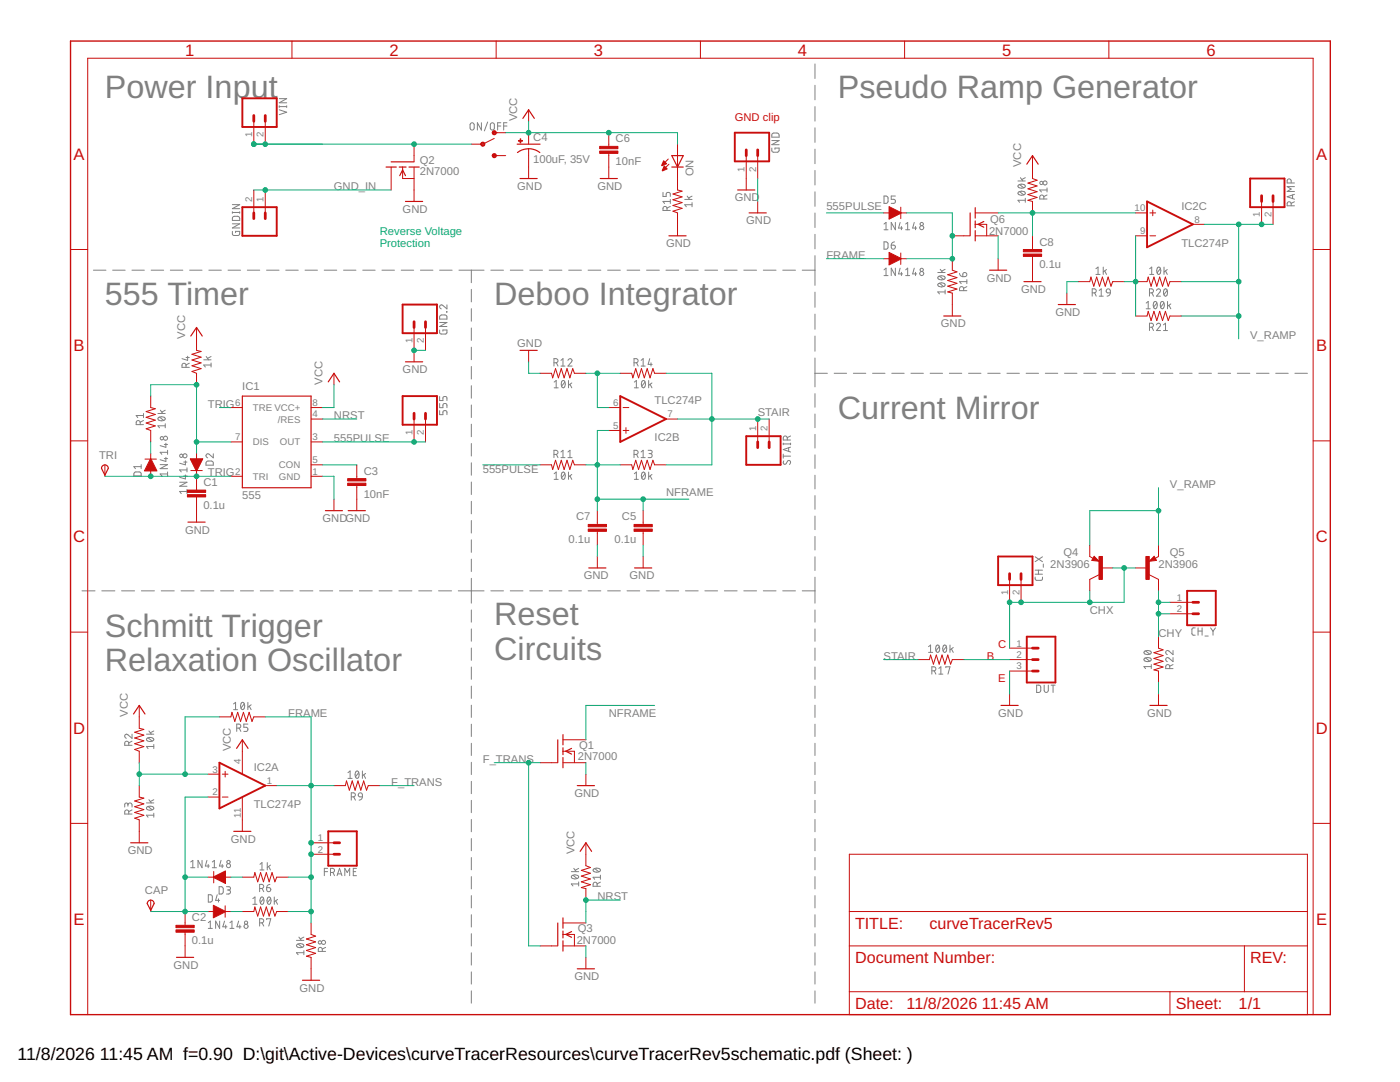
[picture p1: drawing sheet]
<svg xmlns="http://www.w3.org/2000/svg" width="279mm" height="216mm" viewBox="0 0 279 216" stroke-linecap="round" stroke-linejoin="round" font-family="sans-serif">
<g fill="none" stroke="#808080" stroke-width=".2">
<path d="M55.7 19.7h1.5l-1.5 .8h1.5M162.6 12.8v2.9M162.6 17v2.9M55.7 21.9l1.5 .5-1.5 .5M55.7 21.3h1.5M55.7 21.1v.3M57.2 21.1v.3M93.9 24.6l.3-.1 .3 .1 .1 .9a.41 .41 0 0 1-.4 .5 .41 .41 0 0 1-.4-.5zM96.1 24.5v1.5l-.8-1.5v1.5M97.3 24.3l-.6 1.8M98 24.6l.3-.1 .3 .1 .1 .9a.4 .4 0 0 1-.4 .5 .4 .4 0 0 1-.4-.5zM99.3 25.1h.6"/>
<path d="M99.9 24.5h-.6v1.5M100.5 25.1h.7M101.2 24.5h-.7v1.5M132.3 38.4v.8h.6v-.5a.42 .42 0 0 1 .5-.3 .42 .42 0 0 1 .4 .3v.5M133.8 39.8v.8M136.7 39.8h1.4M137.1 39.1l.5 .7M138.1 39.1l-.7 .4M154 29.5l.1 .7 .2 .2 1.1-.1 .1-.8h-.8v.3M154 28h1.5l-1.5 .9h1.5M154.1 26.7l.3-.2 .8 .1 .2 .2 .1 .6h-1.5zM162.6 21.3v2.9"/>
<path d="M162.6 25.5v2.9M162.6 29.8v2.9M162.6 34v2.9M162.6 38.3v2.9M176.4 39.1l.6 .1 .2 .2v.9l-.2 .3h-.6zM178.7 39.1h-.8v.7h.5a.41 .41 0 0 1 .3 .4 .41 .41 0 0 1-.3 .4h-.5M203.2 36.1h1.4M203.3 38.3a.91 .91 0 0 1 1.3 .3 .86 .86 0 0 1-1.4 0zM203.3 36.9a.89 .89 0 0 1 1.3 .2 .86 .86 0 0 1-1.4 0zM203.5 38.2l.8 .7M203.5 36.8l.8 .7M203.6 35.5l.5 .6"/>
<path d="M204.6 40h-1.4l.3 .4M204.6 39.6v.8M204.6 35.5l-.7 .3M208.3 39.7v-.4a.41 .41 0 0 0-.4-.4 .41 .41 0 0 0-.4 .4v.4h1.5M209 38.9l-.7 .3M209 37.9h-1.5l.3 .4M209 37.5v.8M257.7 36.5v-.4a.4 .4 0 0 0-.4-.4 .4 .4 0 0 0-.4 .4v.4h1.4M258 38.9v.7M258.3 38.8l-1.4 .5 1.4 .5M258.3 37.2h-1.4l.8 .5-.8 .5h1.4M18.6 53.9h2.5"/>
<path d="M22.5 53.9h2.5M26.3 53.9h2.5M30.2 53.9h2.5M34 53.9h2.5M37.8 53.9h2.5M41.7 53.9h2.5M45.5 53.9h2.5M46.4 46.2v.6l.2 .1 .9 .1 .3-.2v-.6h-.8v.2M46.4 44.7h1.4l-1.4 .8h1.4M46.4 42.2v.4M46.4 42.4h1.4M46.4 40.8h1.4l-1.4 .8h1.4"/>
<path d="M46.5 43.3l.3-.1h.8l.2 .2v.6h-1.4zM47.8 42.2v.4M49.4 53.9h2.4M53.2 53.9h2.5M57 53.9h2.5M60.9 53.9h2.5M64.7 53.9h2.5M68.6 53.9h2.4M72.4 53.9h2.5M76.2 53.9h2.5M80.1 53.9h2.4M83.9 53.9h2.5"/>
<path d="M87.7 53.9h2.5M91.6 53.9h5M94.1 53.9v2.5M94.1 57.7v2.5M98 53.9h2.5M101.8 53.9h2.6M105.7 53.9h2.6M109.6 53.9h2.5M113.5 53.9h2.5M117.4 53.9h2.5M121.3 53.9h2.5M125.1 53.9h2.6"/>
<path d="M129 53.9h2.6M132.9 53.9h2.5M133.1 42v-.4a.4 .4 0 0 0-.4-.4 .4 .4 0 0 0-.4 .4v.4h1.5M133.8 41.2l-.7 .3M133.8 40.2h-1.5l.3 .4M136.8 53.9h2.5M138.1 40.9h-1.4l.3 .4M138.1 40.4v.9M140.7 53.9h2.5M144.6 53.9h2.5M148.4 53.9h2.6M152.3 53.9h2.6"/>
<path d="M156.2 53.9h2.5M160.1 53.9h2.5M162.6 42.5v2.9M162.6 46.8v2.9M162.6 51v5.9M162.6 58.3v3M176.4 48.3h.6l.2 .2v1l-.2 .2h-.6zM176.4 44.7l.4-.3v1.4M176.4 53.8l.4-.3v1.5M176.4 45.8h.8M176.4 55h.8M177.9 48.9h.5a.41 .41 0 0 1 .3 .5 .41 .41 0 0 1-.5 .3 .41 .41 0 0 1-.3-.4z"/>
<path d="M178.5 48.3l-.4 .1-.2 .5M178.7 44.4v1.4l-.8-1.4v1.4M178.7 53.5v1.5l-.8-1.5v1.5M179.6 44.4l-.3 1.1h.8M179.6 53.5l-.3 1.2h.8M179.9 45.2v.6M179.9 54.3v.7M180.7 45.8h.8M180.7 44.7l.4-.3v1.4M180.7 53.8l.4-.3v1.5M180.7 55h.8M182.5 44.4l-.4 1.1h.8"/>
<path d="M182.5 53.5l-.4 1.2h.8M182.7 45.2v.6M182.7 54.3v.7M187.2 54.4h1.4M187.3 56.6a.92 .92 0 0 1 1.3 .2 .84 .84 0 0 1-1.4 0zM187.3 55.2a.9 .9 0 0 1 1.3 .2 .86 .86 0 0 1-1.4 0zM187.5 56.5l.8 .7M187.5 55.1l.8 .7M187.6 53.7l.5 .7M188.6 58.3h-1.4l.3 .4M188.6 57.8v.9M188.6 53.7l-.7 .4"/>
<path d="M191.5 54.5l.1 .4 .6 .3M192.3 54.5a.42 .42 0 0 1 .6 .1 .42 .42 0 0 1-.3 .6h-.4zM192.3 58v-.4a.41 .41 0 0 0-.4-.4 .41 .41 0 0 0-.4 .4v.4h1.5M193 57.2l-.7 .3M193 56.2h-1.5l.3 .4M193 55.8v.8M218 58.4h.4a.4 .4 0 0 0 .4-.4 .4 .4 0 0 0-.4-.4h-.4v1.5M218.5 58.4l.3 .7M218.7 53.6l.4-.3v1.5M218.7 54.8h.8M219.4 58l.4-.4v1.5M219.4 59.1h.8"/>
<path d="M220.2 53.3v1.5M220.5 54.1l.3 .7M220.8 53.8l-.6 .5M220.9 57.7l.3-.1 .3 .1 .1 .7h-.7l-.1-.4zM221.6 58.4l-.3 .6-.4 .1M229.4 58.4h.4a.4 .4 0 0 0 .4-.4 .4 .4 0 0 0-.4-.4h-.4v1.5M229.4 54.8h.9M229.4 53.6l.4-.3v1.5M229.9 58.4l.3 .7M230.8 58a.4 .4 0 0 1 .6-.3 .4 .4 0 0 1 .1 .6l-.7 .8h.8M231 53.4l.3-.1a.86 .86 0 0 1 0 1.5 .93 .93 0 0 1-.3-1.4zM231.6 53.6l-.7 .8"/>
<path d="M232.3 53.3v1.5M232.4 57.7l.2-.1a.86 .86 0 0 1 0 1.5 .91 .91 0 0 1-.2-1.4zM232.6 54.1l.4 .7M232.9 58l-.6 .8M233 53.8l-.7 .5M257.7 41.1v-.4a.4 .4 0 0 0-.4-.4 .4 .4 0 0 0-.4 .4v.4h1.4M258.3 40.3l-.6 .3M37.1 73.3v-.4a.4 .4 0 0 0-.4-.4 .4 .4 0 0 0-.4 .4v.4h1.5M37.1 71.3h.7M37.4 71.1v.8l-1.1-.3M37.8 72.5l-.7 .3M40.7 71.8h1.4"/>
<path d="M41.1 71.1l.5 .7M42.1 72.8h-1.4l.3 .4M42.1 72.4v.8M42.1 71.1l-.7 .4M87.7 79.1v.8h.7v-.5a.41 .41 0 0 1 .4-.3 .41 .41 0 0 1 .4 .3v.5M87.7 65.8l.1 .7 .1 .1 1 .1 .3-.2v-.7h-.8v.3M87.7 64.3h1.5l-1.5 .9h1.5M87.9 63l.2-.2 .8 .1 .3 .2v.6h-1.5zM89.1 62.2l.1 .1zM89.2 60.8v.8l-.8-.6a.4 .4 0 0 0-.6 .1 .4 .4 0 0 0 .3 .5M94.1 61.6v2.5M94.1 65.4v2.5"/>
<path d="M94.1 69.3v2.5M94.1 73.1v2.5M94.1 77v2.5M110.6 72.4h.4a.41 .41 0 0 0 .4-.4 .41 .41 0 0 0-.4-.4h-.4v1.4M110.6 76.2l.4-.3v1.5M110.6 77.4h.8M111 72.4l.4 .6M112 71.9l.4-.3v1.4M112 73h.8M112.2 76l.2-.1a.86 .86 0 0 1 0 1.5 .93 .93 0 0 1-.2-1.4zM112.7 76.2l-.6 .8M113.3 71.9a.4 .4 0 0 1 .6-.3 .4 .4 0 0 1 .1 .6l-.7 .8h.9"/>
<path d="M113.5 75.9v1.5M113.7 76.7l.4 .7M114.1 76.4l-.6 .5M126.5 72.4h.5a.41 .41 0 0 0 .4-.4 .41 .41 0 0 0-.4-.4h-.5v1.4M126.6 76.2l.4-.3v1.5M126.6 77.4h.8M127 72.4l.4 .6M128 71.9l.4-.3v1.4M128 73h.8M128.2 76l.2-.1a.86 .86 0 0 1 0 1.5 .93 .93 0 0 1-.2-1.4zM128.7 76.2l-.6 .8M129.5 75.9v1.5"/>
<path d="M129.7 71.6l-.4 1.1h.9M129.8 76.7l.3 .7M129.9 72.4v.6M130.1 76.4l-.6 .5M162.6 62.7v3M162.6 67.1v3M162.6 71.4v5.8M162.6 78.5v2.8M162.6 74.5h2.5M166.5 74.5h2.5M170.3 74.5h2.5M174.1 74.5h2.5"/>
<path d="M178 74.5h2.4M181.8 74.5h2.5M185.6 74.5h2.5M189.5 74.5h2.4M193.3 74.5h2.5M197.1 74.5h2.5M201 74.5h2.4M204.8 74.5h2.5M208.6 74.5h2.5M212.4 74.5h2.5M216.3 74.5h2.5M220.1 74.5h2.5"/>
<path d="M223.9 74.5h2.5M227.8 74.5h2.5M228.7 60.5l.5-.3v1.4M228.7 61.6h.9M229.4 65.3h.4a.4 .4 0 0 0 .4-.4 .4 .4 0 0 0-.4-.4h-.4v1.5M229.9 65.3l.3 .7M230.3 60.2h.2a.84 .84 0 0 1 0 1.4 .95 .95 0 0 1-.2-1.4zM230.8 64.8a.39 .39 0 0 1 .6-.3 .39 .39 0 0 1 .1 .6l-.7 .9h.8M230.9 60.5l-.7 .8M231.6 74.5h2.5M231.7 60.2h.3a.86 .86 0 0 1 0 1.4 .93 .93 0 0 1-.3-1.4zM232.2 66h.8"/>
<path d="M232.2 64.8l.4-.3v1.5M232.3 60.5l-.7 .8M233 60.2v1.4M233.3 60.9l.4 .7M233.7 60.6l-.7 .5M235.4 74.5h2.5M239.3 74.5h2.5M243.1 74.5h2.5M246.9 74.5h2.5M250.8 74.5h2.5M254.6 74.5h2.5M258.4 74.5h2.5"/>
<path d="M26.8 94.3l1.1-.1 .3 .2v.6h-1.5zM28 84.7v-.4a.4 .4 0 0 0-.4-.4 .4 .4 0 0 0-.4 .4v.4h1.4M28.2 92.7v.8M28.2 93.1h-1.5l.3 .4M28.6 83.9l-.6 .3M28.6 82.9h-1.4l.3 .4M28.6 82.5v.8M31.5 82.5h1.5M31.6 83.3a.93 .93 0 0 1 1.4 .3 .86 .86 0 0 1-1.5 0zM31.8 83.2l.9 .7M32 92.7h1.4l-1.4 .8h1.4M32 81.9l.5 .6"/>
<path d="M32.8 91.5h.6M32.8 88.7h.6M33 85h-1.5l.3 .4M33 84.6v.8M33 81.9l-.7 .3M33.1 91.2v.9l-1.1-.4M33.1 88.4v.9l-1.1-.4M33.4 94.6h-1.4l.3 .4M33.4 89.9v.8M33.4 94.2v.8M33.4 90.3h-1.4l.3 .4M35.9 96.2h1.4l-1.4 .8h1.4"/>
<path d="M36.7 95h.6M36.7 92.2h.6M37 94.8v.8l-1.1-.4M37 91.9v.9l-1.1-.4M37.3 98.1h-1.4l.3 .4M37.3 93.3v.9M37.3 97.7v.8M37.3 93.8h-1.4l.3 .4M41.2 92.1l.3-.1h.8l.2 .2 .1 .6h-1.5zM42.6 90.6v.8l-.8-.7a.4 .4 0 0 0-.7 .1 .4 .4 0 0 0 .3 .6M87.7 81.9v.8h.7v-.4a.41 .41 0 0 1 .4-.4 .41 .41 0 0 1 .4 .4v.4M87.7 80.5v.8h.7v-.4a.41 .41 0 0 1 .4-.4 .41 .41 0 0 1 .4 .4v.4"/>
<path d="M94.1 80.8v2.5M94.1 84.6v2.5M94.1 88.5v2.5M94.1 92.4v2.4M94.1 96.2v2.5M110.6 90.7h.4a.41 .41 0 0 0 .4-.4 .41 .41 0 0 0-.4-.4h-.4v1.4M110.6 94.5l.4-.3v1.5M110.6 95.7h.8M111 90.7l.4 .6M112 90.2l.4-.3v1.4M112 91.3h.8M112.2 94.3l.2-.1a.86 .86 0 0 1 0 1.5 .9 .9 0 0 1-.2-1.4z"/>
<path d="M112.7 94.5l-.6 .8M113.3 91.3h.9M113.3 90.2l.4-.3v1.4M113.5 94.2v1.5M113.7 95l.4 .7M114.1 94.7l-.6 .5M126.5 90.7h.5a.41 .41 0 0 0 .4-.4 .41 .41 0 0 0-.4-.4h-.5v1.4M126.6 95.7h.8M126.6 94.5l.4-.3v1.5M127 90.7l.4 .6M128 91.3h.8M128 90.2l.4-.3v1.4"/>
<path d="M128.2 94.3l.2-.1a.86 .86 0 0 1 0 1.5 .9 .9 0 0 1-.2-1.4zM128.7 94.5l-.6 .8M129.3 89.9h.7l.2 .2-.2 .4h-.5M129.5 94.2v1.5M129.8 90.5a.4 .4 0 0 1 .4 .4 .4 .4 0 0 1-.4 .4h-.5M129.8 95l.3 .7M130.1 94.7l-.6 .5M156.3 91h1.5M156.3 88.4v.4M156.3 90.6v.8M156.3 88.6h1.5M156.4 92a.37 .37 0 0 0-.1 .5 .37 .37 0 0 0 .5 .1l.4-.6a.36 .36 0 0 1 .5 0 .36 .36 0 0 1 0 .5l-.1 .2"/>
<path d="M157.1 87.8v-.4a.4 .4 0 0 0-.4-.4 .4 .4 0 0 0-.4 .4v.4h1.5M157.4 89.3v.8M157.8 89.2l-1.5 .5 1.5 .5M157.8 88.4v.4M157.8 87l-.7 .3M162.6 82.6v2.7M162.6 86.7v2.7M162.6 90.8v2.7M162.6 94.8v2.8M162.6 98.9v2.7M16.4 117.9h2.6M20.3 117.9h2.6"/>
<path d="M24.3 117.9h2.6M28.2 117.9h2.6M32.2 117.9h2.6M36.1 117.9h2.6M40.1 117.9h2.6M44 117.9h2.6M48 117.9h2.6M51.9 117.9h2.6M55.9 117.9h2.6M59.8 117.9h2.6M63.8 117.9h2.6M67.8 117.9h2.6"/>
<path d="M71.7 117.9h2.6M75.6 117.9h2.7M79.6 117.9h2.6M83.6 117.9h2.6M87.5 117.9h2.6M91.5 117.9h5.1M94.1 100v2.5M94.1 103.9v2.5M94.1 107.7v2.5M94.1 111.6v2.4M94.1 115.4v5M98 117.9h2.5"/>
<path d="M101.8 117.9h2.6M105.7 117.9h2.6M109.6 117.9h2.5M113.5 117.9h2.5M117.4 117.9h2.5M121.3 117.9h2.5M125.1 117.9h2.6M129 117.9h2.6M132.9 117.9h2.5M136.8 117.9h2.5M140.7 117.9h2.5M144.6 117.9h2.5"/>
<path d="M148.4 117.9h2.6M152.3 117.9h2.6M156.2 117.9h2.5M160.1 117.9h2.5M162.6 103v2.7M162.6 107v2.7M162.6 111.1v2.7M162.6 115.2v5.2M206.6 115.1v.5l.3 .2h1l.1-.2v-.5M206.6 114.6h1.4M206.6 113.8h1.4M206.6 111.1l1.4 1"/>
<path d="M207.2 113.8v.8M208 111.1l-1.4 1M208.2 112.5v.7M94.1 121.7v2.4M94.1 125.5v2.5M94.1 129.3v2.5M94.1 133.1v2.5M94.1 136.9v2.5M162.6 121.7v2.4M162.6 125.5v2.5M162.6 129.3v2.5M162.6 133.1v2.5"/>
<path d="M162.6 136.9v2.5M185.3 129l.4-.3v1.5M185.3 130.2h.8M186 133.9h.4a.4 .4 0 0 0 .4-.4 .4 .4 0 0 0-.4-.4h-.4v1.4M186.5 133.9l.3 .6M186.9 128.8l.2-.1a.86 .86 0 0 1 0 1.5 .93 .93 0 0 1-.2-1.4zM187.4 133.4l.4-.3v1.4M187.4 134.5h.8M187.5 129l-.7 .8M188.3 128.8l.2-.1a.86 .86 0 0 1 0 1.5 .95 .95 0 0 1-.2-1.4zM188.8 133.2v-.1h.8l-.4 1.4M188.9 129l-.7 .8"/>
<path d="M189.6 128.7v1.5M189.9 129.5l.3 .7M190.2 129.2l-.6 .5M206.9 136.7h.6l.2 .2v.9l-.2 .3-.6 .1zM208.4 136.7v1.1a.41 .41 0 0 0 .4 .4 .41 .41 0 0 0 .4-.4v-1.1M209.8 136.7h.8M210.2 136.7v1.5M228.4 131.4a.93 .93 0 0 1 1.4 .2 .86 .86 0 0 1-1.5 0zM228.4 130a.95 .95 0 0 1 1.4 .2 .84 .84 0 0 1-1.5 0zM228.6 131.3l.8 .6M228.6 129.9l.8 .6M229.8 133h-1.5l.3 .4"/>
<path d="M229.8 132.6v.8M233.4 133.4v-.4a.4 .4 0 0 0-.4-.4 .4 .4 0 0 0-.4 .4v.4h1.5M234.1 131.2v.8l-.8-.7a.4 .4 0 0 0-.6 .1 .4 .4 0 0 0 .3 .6M234.1 129.8v.8l-.8-.7a.41 .41 0 0 0-.6 .1 .41 .41 0 0 0 .3 .6M234.1 132.6l-.7 .3M238.5 125.3h-.4l-.2 .3v.9l.2 .2h.4M239.1 125.3v1.4M239.1 125.9h.8M239.9 125.3v1.4M240.5 126.9h.6M241.6 125.3l.5 .7M242.1 126v.7"/>
<path d="M242.6 125.3l-.5 .7M25.7 148.7v-.4a.4 .4 0 0 0-.4-.4 .4 .4 0 0 0-.4 .4v.4h1.5M26.4 146.5v.8l-.9-.7a.4 .4 0 0 0-.6 .2 .4 .4 0 0 0 .3 .5M26.4 147.9l-.7 .3M29.2 146.5h1.5M29.3 147.3a.91 .91 0 0 1 1.4 .3 .86 .86 0 0 1-1.5 0zM29.5 147.2l.9 .7M29.7 145.9l.5 .6M29.7 159.6l.5 .6M30.7 148.9h-1.5l.3 .5M30.7 148.5v.9M30.7 145.9l-.7 .3"/>
<path d="M30.7 159.6l-.7 .3M46.6 140.5l.4-.4v1.5M46.6 141.6h.8M47.2 145.3h.5a.4 .4 0 0 0 .4-.4 .4 .4 0 0 0-.4-.4h-.5v1.4M47.7 145.3l.4 .6M48.2 140.2l.2-.1a.84 .84 0 0 1 0 1.5 .95 .95 0 0 1-.2-1.4zM48.7 140.5l-.6 .8M49.5 144.5h-.8v.6h.4a.42 .42 0 0 1 .4 .4 .42 .42 0 0 1-.4 .4h-.4M49.5 140.1v1.5M49.7 140.9l.4 .7M50.1 140.6l-.6 .5M69.4 154.2l.5-.4v1.5"/>
<path d="M69.4 155.3h.9M70.1 159h.4a.4 .4 0 0 0 .4-.4 .4 .4 0 0 0-.4-.4h-.4v1.5M70.6 159l.3 .7M71.1 153.9l.2-.1a.88 .88 0 0 1 0 1.5 .91 .91 0 0 1-.2-1.4zM71.6 154.2l-.6 .8M71.6 158.3l.3-.1 .3 .1 .1 .7-.7-.1-.1-.3zM72.3 159l-.2 .5-.4 .2M72.3 153.8v1.5M72.6 154.6l.4 .7M73 154.3l-.7 .5M94.1 140.7v2.5M94.1 144.5v2.5"/>
<path d="M94.1 148.3v2.4M94.1 152.1v2.5M94.1 155.9v2.5M94.1 159.7v2.5M162.6 140.7v2.5M162.6 144.5v2.5M162.6 148.3v2.4M162.6 152.1v2.5M162.6 155.9v2.5M162.6 159.7v2.5M25.5 160.6a.41 .41 0 0 1 .4-.4 .41 .41 0 0 1 .5 .4v.4M25.5 160.9v-.5l-.4-.2-.2 .2v.6"/>
<path d="M25.7 162.4v-.4a.4 .4 0 0 0-.4-.4 .4 .4 0 0 0-.4 .4v.4h1.5M26.4 161.6l-.7 .3M29.2 160.2h1.5M29.3 161a.93 .93 0 0 1 1.4 .3 .86 .86 0 0 1-1.5 0zM29.5 160.9l.9 .7M30.7 162.3v.8M30.7 162.7h-1.5l.3 .4M38.1 172l.4-.3v1.4M38.1 173.1h.8M40.3 171.7v1.4l-.8-1.4v1.4M41.3 171.7l-.3 1.1h.8M41.6 172.5v.6"/>
<path d="M41.6 178.5l.5 .1 .3 .2v.9l-.3 .3h-.5zM42.4 173.1h.8M42.4 172l.4-.3v1.4M43.3 178.5l-.3 1.2h.8M43.6 179.3v.7M43.7 176.9l.6 .1 .2 .2 .1 .8-.3 .4h-.6zM44.1 171.7l-.3 1.1h.8M44.3 172.5v.6M45.2 176.9l.6 .1 .2 .2-.2 .3-.4 .1M45.6 177.6a.4 .4 0 0 1 .4 .4 .4 .4 0 0 1-.4 .4h-.4M50.5 179.3l.4-.3v1.4M51.8 177.3h.4a.41 .41 0 0 0 .4-.4 .41 .41 0 0 0-.4-.4h-.4v1.4"/>
<path d="M51.9 172.5l.4-.4v1.5M51.9 173.6h.8M52.1 179.1l.2-.1a.86 .86 0 0 1 0 1.4 .89 .89 0 0 1-.2-1.3zM52.3 177.3l.3 .6M52.6 179.3l-.6 .8M53.2 177.1h.5a.41 .41 0 0 1 .3 .5 .41 .41 0 0 1-.4 .3 .41 .41 0 0 1-.4-.4zM53.3 172.1v1.5M53.5 179.1l.2-.1a.86 .86 0 0 1 0 1.4 .91 .91 0 0 1-.2-1.3zM53.6 172.9l.4 .7M53.9 176.5l-.4 .1-.3 .5M54 172.6l-.7 .5M54 179.3l-.6 .8"/>
<path d="M54.7 179v1.4M55 179.8l.4 .6M55.4 179.5l-.7 .5M64.7 173.9h.7M65.4 173.3h-.7v1.4M66 174.1h.4a.41 .41 0 0 0 .4-.4 .41 .41 0 0 0-.4-.4h-.4v1.4M66.4 174.1l.4 .6M67.3 174.7l.5-1.4 .4 1.4M67.4 174.4h.7M68.8 174.7v-1.4l.5 .8 .5-.8v1.4M70.5 173.9h.5M71.1 173.3h-.6v1.4h.6"/>
<path d="M94.1 163.5v2.5M94.1 167.3v2.5M94.1 171.1v2.5M94.1 174.9v2.5M94.1 178.7v2.5M114 173.9h1.5M114.1 174.8a.93 .93 0 0 1 1.4 .2 .86 .86 0 0 1-1.5 0zM114.3 174.6l.9 .7M114.5 173.3l.5 .6M115.5 176.4h-1.5l.3 .4M115.5 176v.8M115.5 173.3l-.7 .4"/>
<path d="M118.4 173.5a.94 .94 0 0 1 1.4 .1 .86 .86 0 0 1-1.4 0zM118.7 173.3l.8 .6M119.2 176.8v-.4a.4 .4 0 0 0-.4-.4 .4 .4 0 0 0-.4 .4v.4h1.4M119.8 176l-.6 .4M119.8 175h-1.4l.3 .5M119.8 174.6v.9M162.6 163.5v2.5M162.6 167.3v2.5M162.6 171.1v2.5M162.6 174.9v2.5M162.6 178.7v2.5M41.6 184.1l.4-.3v1.5"/>
<path d="M41.6 185.3h.8M43.8 183.8v1.5l-.8-1.5v1.5M44.8 183.8l-.3 1.1h.8M45 184.6v.7M45.9 185.3h.8M45.9 184.1l.4-.3v1.5M47.6 183.8l-.3 1.1h.8M47.9 184.6v.7M50.5 180.4h.8M51.8 184.1h.4a.41 .41 0 0 0 .4-.4 .41 .41 0 0 0-.4-.4h-.4v1.5M52.3 184.1l.3 .7M53.2 183.5v-.2h.8l-.4 1.5"/>
<path d="M59.2 187.6h1.4M59.3 188.5a.95 .95 0 0 1 1.3 .2 .86 .86 0 0 1-1.4 0zM59.5 188.4l.8 .6M59.6 187l.5 .6M60.6 190.1h-1.4l.3 .4M60.6 189.7v.8M60.6 187l-.7 .3M64.3 189.8v-.4a.4 .4 0 0 0-.4-.4 .4 .4 0 0 0-.4 .4v.4h1.5M65 189l-.7 .4M94.1 182.5v2.5M94.1 186.3v2.5M94.1 190.1v2.5"/>
<path d="M94.1 193.9v2.5M94.1 197.7v2.5M162.6 182.5v2.5M162.6 186.3v2.5M162.6 190.1v2.5M162.6 193.9v2.5M162.6 197.7v2.5"/>
<circle cx="207.8" cy="36.5" r=".33"/>
<circle cx="208.6" cy="36.5" r=".4"/>
<circle cx="184" cy="44.7" r=".33"/>
<circle cx="184" cy="53.8" r=".33"/>
<circle cx="184" cy="45.4" r=".41"/>
<circle cx="184" cy="54.6" r=".41"/>
<circle cx="32.3" cy="87.4" r=".33"/>
<circle cx="33" cy="87.4" r=".41"/>
<circle cx="36.2" cy="90.9" r=".33"/>
<circle cx="36.9" cy="91" r=".4"/>
<circle cx="45.6" cy="172.7" r=".4"/>
<circle cx="45.6" cy="172" r=".33"/>
<circle cx="49.1" cy="184.1" r=".33"/>
<circle cx="49.1" cy="184.8" r=".4"/>
<circle cx="63.8" cy="188.1" r=".33"/>
<circle cx="64.6" cy="188" r=".4"/>
</g>
<path d="M14.1 8.2h251.4v194.3h-251.4z" fill="none" stroke="#c90d0c" stroke-width=".28"/>
<g fill="none" stroke="#c90d0c" stroke-width=".2">
<path d="M58.3 8.2v3.4M99 8.2v3.4M139.8 8.2v3.4M180.5 8.2v3.4M221.3 8.2v3.4M50.7 24.2v4.6M50.7 37.9v4.6M52.9 24.2v4.6M52.9 37.9v4.6M78.1 33.3v4.6M80.3 33.3v2.3h2.3M82.6 28.8v3.4"/>
<path d="M82.6 33.3v6.9M98.6 27.6l-2.2 1.2h-2.3M98.6 31.1h2.3M98.6 26.5h2.3M105.5 21.9v2.3M105.5 26.5v2.3M105.5 29.7v5.9M121.5 26.5v2.7M121.5 30.6v5M133.4 31.7l-1.3 1.3M133.5 32.8l-1.3 1.2M135.2 28.8v9.1l.9 .2-1.8 .6 1.8 .6-1.8 .6 1.8 .5-1.8 .6 1.8 .6-1.8 .5 .9 .4v4.6"/>
<path d="M148.9 31.1v6.8M151.2 31.1v4.5M206.1 31.1v4.5l.9 .4-1.9 .5 1.9 .6-1.9 .6 1.9 .5-1.9 .6 1.9 .6-1.9 .6 1 .2v2.3M14.1 49.8h3.4M151.2 40.2v2.3M176.3 42.5h1.2M176.3 51.6h1.2M179.8 42.5h1.1M179.8 41.3v2.3M179.8 50.5v2.3M179.8 51.6h1.1M190.1 47.1h3.4"/>
<path d="M190.1 51.6v2.3l.9 .4-1.9 .5 1.9 .6-1.9 .6 1.9 .5-1.9 .6 1.9 .6-1.9 .6 1 .2v4.6M194.6 42.5h4.6M194.6 47.1h4.6M194.6 44.8h2.3v2.3M199.2 51.6v2.3M206.1 47.1v2.7M206.1 51.2v5M212.9 58.5v2.3M215.2 56.2h2.3l.2-.9 .6 1.8 .6-1.8 .5 1.8 .6-1.8 .6 1.8 .5-1.8 .6 1.8 .4-.9h2.2M226.6 56.2h2.3l.3-.9 .5 1.8 .6-1.8 .6 1.8 .5-1.8 .6 1.8 .6-1.8 .6 1.8 .3-.9h2.3M226.6 42.5h2.3M226.6 47.1h2.3"/>
<path d="M229.5 42.5h1.1M229.5 47.1h1.1M230.1 41.9v1.2M238.1 44.8h2.2M251.8 40.2v4.6M254.1 40.2v4.6M262.1 49.8h3.4M30.1 79v2.3l.9 .3-1.8 .5 1.8 .6-1.8 .6 1.8 .5-1.8 .6 1.8 .6-1.8 .6 .9 .3v2.3M39.2 65.3v4.6l.9 .2-1.8 .6 1.8 .6-1.8 .5 1.8 .6-1.8 .6 1.8 .6-1.8 .5 .9 .4v2.3M66.7 74.5v2.3M82.6 65.3v6.9M84.9 65.3v4.6"/>
<path d="M105.5 69.9v2.3M107.8 74.5h2.3l.2 .9 .6-1.8 .5 1.8 .6-1.8 .6 1.8 .6-1.8 .5 1.8 .6-1.8 .3 .9h2.3M123.8 74.5h2.3l.2 .9 .6-1.8 .5 1.8 .6-1.8 .6 1.8 .6-1.8 .5 1.8 .6-1.8 .3 .9h2.3M226.6 63.1h2.3l.3-1 .5 1.9 .6-1.9 .6 1.9 .5-1.9 .6 1.9 .6-1.9 .6 1.9 .3-.9h2.3M14.1 88h3.4M20.9 92.8v2.2M28.9 91.6h2.3M30.1 90.5v1.1M30.1 93.9v1.1M38.1 93.9h2.3M39.2 90.5v1.1M39.2 93.9v3.9"/>
<path d="M39.2 99.2v5M46.1 81.3h2.3M46.1 88.2h2.3M46.1 95h2.3M62.1 81.3h2.3M62.1 88.2h2.3M62.1 95h2.3M62.1 92.8h2.3M62.1 83.6h2.3M66.7 99.6v2.3M71.2 92.8v2.7M71.2 96.9v5"/>
<path d="M82.6 83.6v4.6M84.9 83.6v4.6M107.8 92.8h2.3l.2 .9 .6-1.9 .5 1.9 .6-1.9 .6 1.9 .6-1.9 .5 1.9 .6-1.9 .3 1h2.3M121.5 81.3h2.3M121.5 85.9h2.3M123.8 92.8h2.3l.2 .9 .6-1.9 .5 1.9 .6-1.9 .6 1.9 .6-1.9 .5 1.9 .6-1.9 .3 1h2.3M124.4 81.3h1.1M124.4 85.9h1.1M124.9 85.3v1.2M132.9 83.6h2.3M151.2 83.6v4.6M153.5 83.6v4.6"/>
<path d="M262.1 88h3.4M119.2 101.9v2.7M119.2 106v2.8M119.2 111v2.3M128.4 101.9v2.7M128.4 106v2.8M128.4 111v2.3M201.5 115.6v4.6M203.8 115.6v4.6M217.5 108.8v2.2l.6 .4M218.4 111l.9 1-1.4-.2zM219.3 114.7l-1.8 .9v2.3"/>
<path d="M219.8 113.3h2.3M226.6 113.3h2.3M229.4 114.7l1.8 .9v2.3M230.3 111l.5 .8-1.4 .2zM231.2 108.8v2.2l-.7 .4M14.1 126.1h3.4M183.2 131.6h2.3l.2-.9 .6 1.8 .6-1.8 .5 1.8 .6-1.8 .6 1.8 .5-1.8 .6 1.8 .4-.9h2.2M201.5 129.3h4.6M201.5 131.6h4.6M201.5 133.9h4.6M201.5 138.5v2.3M231.2 127v2.3l.9 .4-1.8 .5 1.8 .6-1.8 .6 1.8 .6-1.8 .5 1.8 .6-1.8 .6 .9 .2v2.3"/>
<path d="M231.2 138.5v2.3M233.5 120.2h4.6M233.5 122.5h4.6M262.1 126.1h3.4M27.8 140.8v4.5l.9 .2-1.8 .6 1.8 .6-1.8 .6 1.8 .5-1.8 .6 1.8 .6-1.8 .5 .9 .4v2.3M27.8 156.8v2.2l.9 .3-1.8 .5 1.8 .6-1.8 .6 1.8 .5-1.8 .6 1.8 .6-1.8 .6 .9 .3v4.6M41.5 154.5h2.3M41.5 159h2.3M43.8 143h2.3l.2-.9 .6 1.9 .5-1.9 .6 1.9 .6-1.9 .5 1.9 .6-1.9 .6 1.9 .4-1h2.2M44.4 154.5h1.1M44.4 159h1.1M44.9 153.9v1.1"/>
<path d="M48.4 147.6v6.9M48.4 159v6.9M52.9 156.8h2.3M66.7 156.8h2.2l.3-1 .5 1.9 .6-1.9 .6 1.9 .5-1.9 .6 1.9 .6-1.9 .6 1.9 .3-.9h2.3M107.8 152.2h3.5M112.4 152.2h4.5M112.4 149.9h2.2v2.3M112.4 147.6h4.5M116.9 154.5v2.3M14.1 164.3h3.4M30.1 179.6v2.3M41.5 175h1.2"/>
<path d="M42.7 173.9v2.3M44.9 175h1.2M48.4 175h2.3l.2-.9 .5 1.9 .6-1.9 .6 1.9 .5-1.9 .6 1.9 .6-1.9 .6 1.9 .3-1h2.3M62.1 170.5h4.6M62.1 168.2h4.6M116.9 168.2v4.5l.9 .4-1.8 .6 1.8 .5-1.8 .6 1.8 .6-1.8 .6 1.8 .5-1.8 .6 .9 .2v2.3M169.5 170.5h91.4v32h-91.4zM262.1 164.3h3.4M36.9 181.9v2.7M36.9 186v5M41.5 181.9h1.2M44.9 181.9h1.2"/>
<path d="M44.9 180.7v2.3M48.4 181.9h2.3l.2-.9 .5 1.8 .6-1.8 .6 1.8 .5-1.8 .6 1.8 .6-1.8 .6 1.8 .3-.9h2.3M62.1 184.2v2.3l.9 .3-1.8 .6 1.8 .5-1.8 .6 1.8 .6-1.8 .6 1.8 .5-1.8 .6 .9 .2v4.6M107.8 188.7h3.5M112.4 188.7h4.5M112.4 186.5h2.2v2.2M112.4 184.2h4.5M116.9 191v2.3M169.5 188.7h91.4M169.5 197.9h91.4M169.5 181.9h91.4M233.5 197.9v4.6"/>
<path d="M248.3 188.7v9.2M17.5 202.5v-190.9h244.6v190.9"/>
</g>
<g fill="#c90d0c" stroke="#c90d0c" stroke-width=".2">
<path d="M98.4 26.1a.41 .41 0 0 1 .6 .2 .41 .41 0 0 1-.3 .6 .41 .41 0 0 1-.5-.4h.2a.23 .23 0 0 1 .3-.3 .23 .23 0 0 1 .1 .4 .23 .23 0 0 1-.4 0l-.2-.1z" fill-rule="evenodd"/>
<path d="M98.4 30.7a.41 .41 0 0 1 .6 .2 .41 .41 0 0 1-.3 .5 .41 .41 0 0 1-.5-.3h.2a.23 .23 0 0 1 .3-.3 .23 .23 0 0 1 .1 .3 .23 .23 0 0 1-.4 .1l-.2-.1z" fill-rule="evenodd"/>
<path d="M96.1 28.4a.41 .41 0 0 1 .6 .2 .41 .41 0 0 1-.3 .6 .41 .41 0 0 1-.5-.4h.2a.23 .23 0 0 1 .3-.3 .23 .23 0 0 1 .1 .4 .23 .23 0 0 1-.3 0l-.3-.1z" fill-rule="evenodd"/>
<path d="M132.4 32.1l.6 .6-.9 .4z" fill-rule="evenodd"/>
<path d="M132.6 33.1l.6 .6-1 .4z" fill-rule="evenodd"/>
<path d="M38 91.5h2.5l-1.2 2.5z" fill-rule="evenodd"/>
<path d="M30 91.5l1.3 2.5h-2.5z" fill-rule="evenodd"/>
<path d="M42.6 175l2.4-1.2v2.5z" fill-rule="evenodd"/>
<path d="M42.6 180.6l2.4 1.3-2.4 1.2z" fill-rule="evenodd"/>
<path d="M177.4 41.2l2.4 1.3-2.4 1.2z" fill-rule="evenodd"/>
<path d="M177.4 50.4l2.4 1.3-2.4 1.2z" fill-rule="evenodd"/>
</g>
<g fill="none" stroke="#c90d0c" stroke-width=".23">
<path d="M77 33.3h2.1M78.1 32.3h4.5M79.7 33.3h1.3M79.8 35.1l.5-1.2 .6 1.2M81.6 33.3h2.1M103.2 28.8h4.6M103.3 30.4a3.7 3.7 0 0 1 4.4 0M103.8 35.6h3.4M104.4 23.6l1.1-1.7 1.1 1.7M119.8 35.6h3.4M134.1 31.1h2.3l-1.2 2.2zM134.1 33.3h2.3"/>
<path d="M147.2 37.9h3.4M204.9 32.8l1.2-1.7 1.1 1.7M80.9 40.2h3.4M133.5 47.1h3.4M149.5 42.5h3.4M193.6 42.5v4.6M194.6 41.4v2.1M194.6 44.1v1.3M194.6 46v2.1M196.3 44.2l-1.1 .6 1.1 .5M197.5 53.9h3.4M204.3 56.2h3.5"/>
<path d="M38.1 67.1l1.1-1.8 1.2 1.8M48.4 79h13.7v18.3h-13.7zM65.5 76.2l1.2-1.7 1.1 1.7M80.9 72.2h3.4M103.8 69.9h3.4M188.3 63.1h3.5M211.2 60.8h3.4M20.5 92.9l.6-.1 .5 .4v.3l-.7 1.3-.6-1.3zM37.5 104.2h3.4M64.9 101.9h3.4M69.5 101.9h3.4M117.5 113.3h3.4"/>
<path d="M126.6 113.3h3.5M218.4 111.6h.3l-.3-.2-.2 .3 .9 .1-.7-.6-.3 .5M230.3 111.6h-.3l.3-.2 .2 .3-.9 .1 .7-.6 .3 .5M26.6 142.5l1.2-1.7 1.1 1.7M47.2 149.3l1.2-1.7 1.1 1.7M111.3 147.6v4.6M112.4 146.6v2M112.4 149.2v1.4M112.4 151.2v2M114.1 149.3l-1.2 .6 1.2 .6M115.2 156.8h3.4M199.8 140.8h3.4"/>
<path d="M229.5 140.8h3.4M26.1 168.2h3.4M29.7 179.7l.6-.1 .4 .5 .1 .2-.7 1.4-.7-1.4zM46.7 165.9h3.4M115.8 169.9l1.1-1.7 1.2 1.7M35.2 191h3.5M60.4 195.6h3.4M111.3 184.2v4.5M112.4 183.2v2M112.4 185.8v1.4M112.4 187.7v2.1M114.1 185.9l-1.2 .6 1.2 .5"/>
<path d="M115.2 193.3h3.4"/>
</g>
<g fill="#c90d0c" stroke="#c90d0c" stroke-width=".2">
<path d="M103.5 28h.8v.2h-.8z"/>
<path d="M103.8 27.7h.1v.8h-.1z"/>
<path d="M119.7 30.1h3.6v.5h-3.6z"/>
<path d="M119.7 29.2h3.6v.5h-3.6z"/>
<path d="M69.4 96.4h3.6v.5h-3.6z"/>
<path d="M69.4 95.5h3.6v.5h-3.6z"/>
<path d="M37.4 98.7h3.6v.5h-3.6z"/>
<path d="M37.4 97.8h3.6v.5h-3.6z"/>
<path d="M35.1 185.5h3.7v.5h-3.7z"/>
<path d="M35.1 184.6h3.7v.5h-3.7z"/>
<path d="M126.5 105.6h3.7v.4h-3.7z"/>
<path d="M126.5 104.6h3.7v.5h-3.7z"/>
<path d="M204.2 50.7h3.7v.5h-3.7z"/>
<path d="M204.2 49.8h3.7v.4h-3.7z"/>
<path d="M228.7 111h.7v4.6h-.7z"/>
<path d="M219.3 111h.7v4.6h-.7z"/>
<path d="M117.4 105.6h3.6v.4h-3.6z"/>
<path d="M117.4 104.6h3.6v.5h-3.6z"/>
</g>
<g fill="none" stroke="#c90d0c" stroke-width=".38">
<path d="M48.4 19.6h6.8v5.7h-6.8zM146.6 26.5h6.9v5.7h-6.9zM249.5 35.6h6.8v5.7h-6.8zM48.4 41.3h6.8v5.8h-6.8zM228.9 40.2l9.2 4.6-9.2 4.5zM80.3 60.8h6.9v5.7h-6.9zM80.3 79h6.9v5.8h-6.9zM123.8 79l9.1 4.6-9.1 4.6zM148.9 87h6.9v5.8h-6.9zM199.2 111h6.9v5.8h-6.9zM236.9 117.9h5.7v6.9h-5.7zM204.9 127h5.7v9.2h-5.7z"/>
<path d="M43.8 152.2l9.1 4.6-9.1 4.5zM65.5 165.9h5.7v6.8h-5.7z"/>
</g>
<g fill="none" stroke="#c90d0c" stroke-width=".55">
<path d="M50.7 23.1v1.1M52.9 23.1v1.1M148.9 29.9v1.2M151.2 29.9v1.2M251.8 39.1v1.1M254.1 39.1v1.1M50.7 42.5v1.1M52.9 42.5v1.1M82.6 64.2v1.1M84.9 64.2v1.1M82.6 82.5v1.1M84.9 82.5v1.1"/>
<path d="M151.2 88.2v1.1M153.5 88.2v1.1M201.5 114.5v1.1M203.8 114.5v1.1M206.1 133.9h1.1M206.1 131.6h1.1M206.1 129.3h1.1M238.1 122.5h1.1M238.1 120.2h1.1M66.7 170.5h1.1M66.7 168.2h1.1"/>
</g>
<g fill="none" stroke="#0dab76" stroke-width=".2">
<path d="M50.7 28.8h43.4M50.7 37.9h27.4M100.9 26.5h34.3v2.3M105.5 24.2v2.3M151.2 35.6v4.6M164.9 42.5h11.4M164.9 51.6h11.4M180.9 42.5h9.2v9.1h-9.2M199.2 47.1v4.5M199.2 42.5h27.4M206.1 42.5v4.6M215.2 56.2h-2.3v2.3"/>
<path d="M224.3 56.2h2.3M226.6 47.1v16M235.8 56.2h11.4M240.3 44.8h13.8M247.2 44.8v22.8M30.1 79v-2.2h9.1v13.7M66.7 76.8v4.5h-2.3M82.6 69.9h2.3M105.5 72.2v2.3h2.3M116.9 74.5h6.9M119.2 74.5v6.8h2.3M132.9 74.5h9.2v18.3h-9.2"/>
<path d="M235.8 63.1h11.4M20.9 95h25.2M30.1 88.2v2.3M39.2 88.2h6.9M43.8 81.3h2.3M64.4 95h2.3v4.6M64.4 88.2h20.5M64.4 92.8h6.8M64.4 83.6h6.8M96.4 92.8h11.4M116.9 92.8h6.9M119.2 99.6h18.3"/>
<path d="M121.5 85.9h-2.3v16M128.4 99.6v2.3M135.2 83.6h18.3M231.2 97.3v11.5M119.2 108.8v2.2M128.4 108.8v2.2M217.5 117.9v2.3M222.1 113.3h4.5M224.3 113.3v6.9h-22.8v9.1M231.2 117.9v9.1M231.2 101.9h-13.7v6.9M176.3 131.6h6.9"/>
<path d="M192.3 131.6h9.2M201.5 133.9v4.6M231.2 136.2v2.3M231.2 120.2h2.3M231.2 122.5h2.3M27.8 154.5h13.7M27.8 152.2v4.6M41.5 159h-4.6v22.9M43.8 143h-6.9v11.5M52.9 143h9.2v41.2M55.2 156.8h11.5M75.8 156.8h6.8"/>
<path d="M98.6 152.2h9.2M105.5 152.2v36.5h2.3M116.9 152.2v2.3M130.6 140.8h-13.7v6.8M36.9 175h4.6M46.1 175h2.3M57.5 175h4.6M123.8 179.6h-6.9v4.6M30.1 181.9h11.4M46.1 181.9h2.3M57.5 181.9h4.6M116.9 188.7v2.3"/>
</g>
<g fill="#0dab76" stroke="#0dab76" stroke-width=".2">
<circle cx="82.6" cy="69.9" r=".47"/>
<circle cx="50.7" cy="28.8" r=".47"/>
<circle cx="52.9" cy="28.8" r=".47"/>
<circle cx="82.6" cy="28.8" r=".47"/>
<circle cx="105.5" cy="26.5" r=".47"/>
<circle cx="121.5" cy="26.5" r=".47"/>
<circle cx="39.2" cy="88.2" r=".47"/>
<circle cx="39.2" cy="76.8" r=".47"/>
<circle cx="39.2" cy="95" r=".47"/>
<circle cx="30.1" cy="95" r=".47"/>
<circle cx="116.9" cy="179.6" r=".47"/>
<circle cx="36.9" cy="175" r=".47"/>
<circle cx="36.9" cy="181.9" r=".47"/>
<circle cx="36.9" cy="154.5" r=".47"/>
<circle cx="27.8" cy="154.5" r=".47"/>
<circle cx="142.1" cy="83.6" r=".47"/>
<circle cx="151.2" cy="83.6" r=".47"/>
<circle cx="119.2" cy="74.5" r=".47"/>
<circle cx="82.6" cy="88.2" r=".47"/>
<circle cx="190.1" cy="51.6" r=".47"/>
<circle cx="190.1" cy="47.1" r=".47"/>
<circle cx="226.6" cy="56.2" r=".47"/>
<circle cx="247.2" cy="56.2" r=".47"/>
<circle cx="247.2" cy="63.1" r=".47"/>
<circle cx="247.2" cy="44.8" r=".47"/>
<circle cx="251.8" cy="44.8" r=".47"/>
<circle cx="231.2" cy="101.9" r=".47"/>
<circle cx="206.1" cy="42.5" r=".47"/>
<circle cx="231.2" cy="120.2" r=".47"/>
<circle cx="231.2" cy="122.5" r=".47"/>
<circle cx="224.3" cy="113.3" r=".47"/>
<circle cx="217.5" cy="120.2" r=".47"/>
<circle cx="201.5" cy="120.2" r=".47"/>
<circle cx="203.8" cy="120.2" r=".47"/>
<circle cx="119.2" cy="92.8" r=".47"/>
<circle cx="119.2" cy="99.6" r=".47"/>
<circle cx="128.4" cy="99.6" r=".47"/>
<circle cx="62.1" cy="156.8" r=".47"/>
<circle cx="62.1" cy="175" r=".47"/>
<circle cx="62.1" cy="181.9" r=".47"/>
<circle cx="62.1" cy="168.2" r=".47"/>
<circle cx="62.1" cy="170.5" r=".47"/>
<circle cx="105.5" cy="152.2" r=".47"/>
<circle cx="52.9" cy="37.9" r=".47"/>
</g>
<g font-size="6.5" fill="#808080">
<text x="20.9" y="19.6">Power Inp</text>
<text x="50" y="19.6">ut</text>
<text x="167.2" y="19.6">Pseudo Ramp Generator</text>
<text x="20.9" y="60.8">555 Timer</text>
<text x="98.6" y="60.8">Deboo Integrator</text>
<text x="167.2" y="83.6">Current Mirror</text>
<text x="98.6" y="124.8">Reset</text>
<text x="20.9" y="127">Schmitt Trigger</text>
<text x="98.6" y="131.6">Circuits</text>
<text x="20.9" y="133.9">Relaxation Oscillator</text>
</g>
<g font-size="3.5">
<text x="3.5" y="211.4">11/8/2026</text>
<text x="19.9" y="211.4">11:45 AM f=0.90 D:\git\Active-Devices\curveTracerResources\curveTracerRev5schematic.pdf (Sheet: )</text>
</g>
<g font-size="3.3" fill="#c90d0c">
<text x="37" y="11.1">1</text>
<text x="77.7" y="11.1">2</text>
<text x="118.5" y="11.1">3</text>
<text x="159.3" y="11.1">4</text>
<text x="200" y="11.1">5</text>
<text x="240.8" y="11.1">6</text>
<text x="14.7" y="31.9">A</text>
<text x="262.7" y="31.9">A</text>
<text x="14.7" y="70">B</text>
<text x="262.7" y="70">B</text>
<text x="14.6" y="108.2">C</text>
<text x="262.6" y="108.2">C</text>
<text x="14.6" y="146.4">D</text>
<text x="262.6" y="146.4">D</text>
<text x="14.7" y="184.5">E</text>
<text x="262.7" y="184.5">E</text>
</g>
<g font-size="3.2" fill="#c90d0c">
<text x="170.6" y="185.3">TITLE:</text>
<text x="185.5" y="185.3">curveTracerRev5</text>
<text x="170.6" y="192.2">Document Number:</text>
<text x="249.5" y="192.2">REV:</text>
<text x="170.6" y="201.3">Date:</text>
<text x="180.9" y="201.3">11/8/2026</text>
<text x="195.9" y="201.3">11:45 AM</text>
<text x="234.6" y="201.3">Sheet:</text>
<text x="247.2" y="201.3">1/1</text>
</g>
<g font-size="2.2" fill="#808080">
<text x="103.2" y="24.2" transform="rotate(-90 103.2 24.2)">VCC</text>
<text x="106.4" y="28.2">C4</text>
<text x="122.9" y="28.4">C6</text>
<text x="83.8" y="34.9">2N7000</text>
<text x="83.8" y="32.7">Q2</text>
<text x="106.4" y="32.5">100uF, 35V</text>
<text x="122.9" y="33">10nF</text>
<text x="138.4" y="35.2" transform="rotate(-90 138.4 35.2)">ON</text>
<text x="203.8" y="33.3" transform="rotate(-90 203.8 33.3)">VCC</text>
<text x="66.6" y="37.9">GND_IN</text>
<text x="103.2" y="37.9">GND</text>
<text x="119.2" y="37.9">GND</text>
<text x="146.6" y="40.2">GND</text>
<text x="164.9" y="41.8">555PULSE</text>
<text x="235.8" y="41.9">IC2C</text>
<text x="80.4" y="42.5">GND</text>
<text x="148.9" y="44.8">GND</text>
<text x="197.4" y="46.8">2N7000</text>
<text x="197.6" y="44.5">Q6</text>
<text x="132.9" y="49.3">GND</text>
<text x="164.9" y="51.6">FRAME</text>
<text x="207.4" y="53.6">0.1u</text>
<text x="207.4" y="49">C8</text>
<text x="235.8" y="49.3">TLC274P</text>
<text x="196.9" y="56.2">GND</text>
<text x="203.8" y="58.5">GND</text>
<text x="187.8" y="65.3">GND</text>
<text x="210.6" y="63">GND</text>
<text x="36.9" y="67.6" transform="rotate(-90 36.9 67.6)">VCC</text>
<text x="103.2" y="69.2">GND</text>
<text x="249.5" y="67.6">V_RAMP</text>
<text x="48.4" y="77.9">IC1</text>
<text x="64.4" y="76.8" transform="rotate(-90 64.4 76.8)">VCC</text>
<text x="80.4" y="74.5">GND</text>
<text x="41.5" y="81.3">TRIG</text>
<text x="66.6" y="83.6">NRST</text>
<text x="130.6" y="80.7">TLC274P</text>
<text x="151.2" y="82.9">STAIR</text>
<text x="66.6" y="88.2">555PULSE</text>
<text x="130.6" y="88.1">IC2B</text>
<text x="19.8" y="91.6">TRI</text>
<text x="41.5" y="95">TRIG</text>
<text x="72.6" y="94.7">C3</text>
<text x="96.4" y="94.4">555PULSE</text>
<text x="40.6" y="101.6">0.1u</text>
<text x="40.6" y="97">C1</text>
<text x="48.4" y="99.6">555</text>
<text x="72.6" y="99.3">10nF</text>
<text x="132.9" y="98.9">NFRAME</text>
<text x="233.5" y="97.3">V_RAMP</text>
<text x="36.9" y="106.5">GND</text>
<text x="64.4" y="104.2">GNDGND</text>
<text x="115" y="103.8">C7</text>
<text x="124.1" y="103.8">C5</text>
<text x="113.5" y="108.4">0.1u</text>
<text x="122.6" y="108.4">0.1u</text>
<text x="209.6" y="113.3">2N3906</text>
<text x="212.2" y="111">Q4</text>
<text x="231.2" y="113.3">2N3906</text>
<text x="233.5" y="111">Q5</text>
<text x="116.5" y="115.6">GND</text>
<text x="125.6" y="115.6">GND</text>
<text x="217.5" y="122.5">CHX</text>
<text x="176.3" y="131.6">STAIR</text>
<text x="231.2" y="127">CHY</text>
<text x="25.5" y="143" transform="rotate(-90 25.5 143)">VCC</text>
<text x="57.5" y="143">FRAME</text>
<text x="121.5" y="143">NFRAME</text>
<text x="199.2" y="143">GND</text>
<text x="228.9" y="143">GND</text>
<text x="46.1" y="149.9" transform="rotate(-90 46.1 149.9)">VCC</text>
<text x="115.6" y="149.4">Q1</text>
<text x="50.6" y="153.9">IC2A</text>
<text x="96.4" y="152.2">F_TRANS</text>
<text x="115.3" y="151.7">2N7000</text>
<text x="50.6" y="161.3">TLC274P</text>
<text x="78.1" y="156.8">F_TRANS</text>
<text x="114.6" y="159">GND</text>
<text x="25.5" y="170.5">GND</text>
<text x="46.1" y="168.2">GND</text>
<text x="114.6" y="170.5" transform="rotate(-90 114.6 170.5)">VCC</text>
<text x="28.9" y="178.5">CAP</text>
<text x="119.2" y="179.6">NRST</text>
<text x="38.3" y="183.8">C2</text>
<text x="38.3" y="188.4">0.1u</text>
<text x="115.1" y="188.3">2N7000</text>
<text x="115.3" y="186">Q3</text>
<text x="34.6" y="193.3">GND</text>
<text x="59.8" y="197.9">GND</text>
<text x="114.6" y="195.6">GND</text>
</g>
<g font-size="2.2" fill="#c90d0c">
<text x="146.6" y="24.2">GND clip</text>
<text x="196.9" y="131.6">B</text>
<text x="199.2" y="129.3">C</text>
<text x="199.2" y="136.2">E</text>
</g>
<g font-size="2.2" fill="#0dab76">
<text x="75.8" y="46.9">Reverse Voltage</text>
<text x="75.8" y="49.3">Protection</text>
</g>
<g font-size="1.9" fill="#808080">
<text x="50.3" y="27.4" transform="rotate(-90 50.3 27.4)">1</text>
<text x="52.6" y="27.4" transform="rotate(-90 52.6 27.4)">2</text>
<text x="148.6" y="34.2" transform="rotate(-90 148.6 34.2)">1</text>
<text x="150.9" y="34.2" transform="rotate(-90 150.9 34.2)">2</text>
<text x="50.3" y="40.4" transform="rotate(-90 50.3 40.4)">2</text>
<text x="52.6" y="40.4" transform="rotate(-90 52.6 40.4)">1</text>
<text x="226.4" y="42.2">10</text>
<text x="227.5" y="46.7">9</text>
<text x="238.4" y="44.4">8</text>
<text x="251.5" y="43.4" transform="rotate(-90 251.5 43.4)">1</text>
<text x="253.7" y="43.4" transform="rotate(-90 253.7 43.4)">2</text>
<text x="82.3" y="68.5" transform="rotate(-90 82.3 68.5)">1</text>
<text x="84.6" y="68.5" transform="rotate(-90 84.6 68.5)">2</text>
<text x="47" y="81">6</text>
<text x="50.5" y="82">TRE VCC+</text>
<text x="62.4" y="81">8</text>
<text x="62.4" y="83.3">4</text>
<text x="122.4" y="81">6</text>
<text x="133.2" y="83.3">7</text>
<text x="47" y="87.9">7</text>
<text x="50.5" y="88.9">DIS</text>
<text x="55.5" y="84.3">/RES</text>
<text x="55.9" y="88.9">OUT</text>
<text x="62.4" y="87.9">3</text>
<text x="82.3" y="86.8" transform="rotate(-90 82.3 86.8)">1</text>
<text x="84.6" y="86.8" transform="rotate(-90 84.6 86.8)">2</text>
<text x="122.4" y="85.6">5</text>
<text x="150.9" y="86.1" transform="rotate(-90 150.9 86.1)">1</text>
<text x="153.2" y="86.1" transform="rotate(-90 153.2 86.1)">2</text>
<text x="47" y="94.7">2</text>
<text x="50.5" y="95.7">TRI</text>
<text x="55.7" y="95.7">GND</text>
<text x="55.7" y="93.4">CON</text>
<text x="62.4" y="94.7">1</text>
<text x="62.4" y="92.4">5</text>
<text x="201.2" y="118.8" transform="rotate(-90 201.2 118.8)">1</text>
<text x="203.5" y="118.8" transform="rotate(-90 203.5 118.8)">2</text>
<text x="234.9" y="119.9">1</text>
<text x="234.9" y="122.1">2</text>
<text x="202.9" y="129">1</text>
<text x="202.9" y="131.3">2</text>
<text x="202.9" y="133.6">3</text>
<text x="42.4" y="154.1">3</text>
<text x="48" y="152.4" transform="rotate(-90 48 152.4)">4</text>
<text x="42.4" y="158.7">2</text>
<text x="53.3" y="156.4">1</text>
<text x="48" y="163.1" transform="rotate(-90 48 163.1)">11</text>
<text x="63.5" y="167.9">1</text>
<text x="63.5" y="170.1">2</text>
</g>
</svg>
